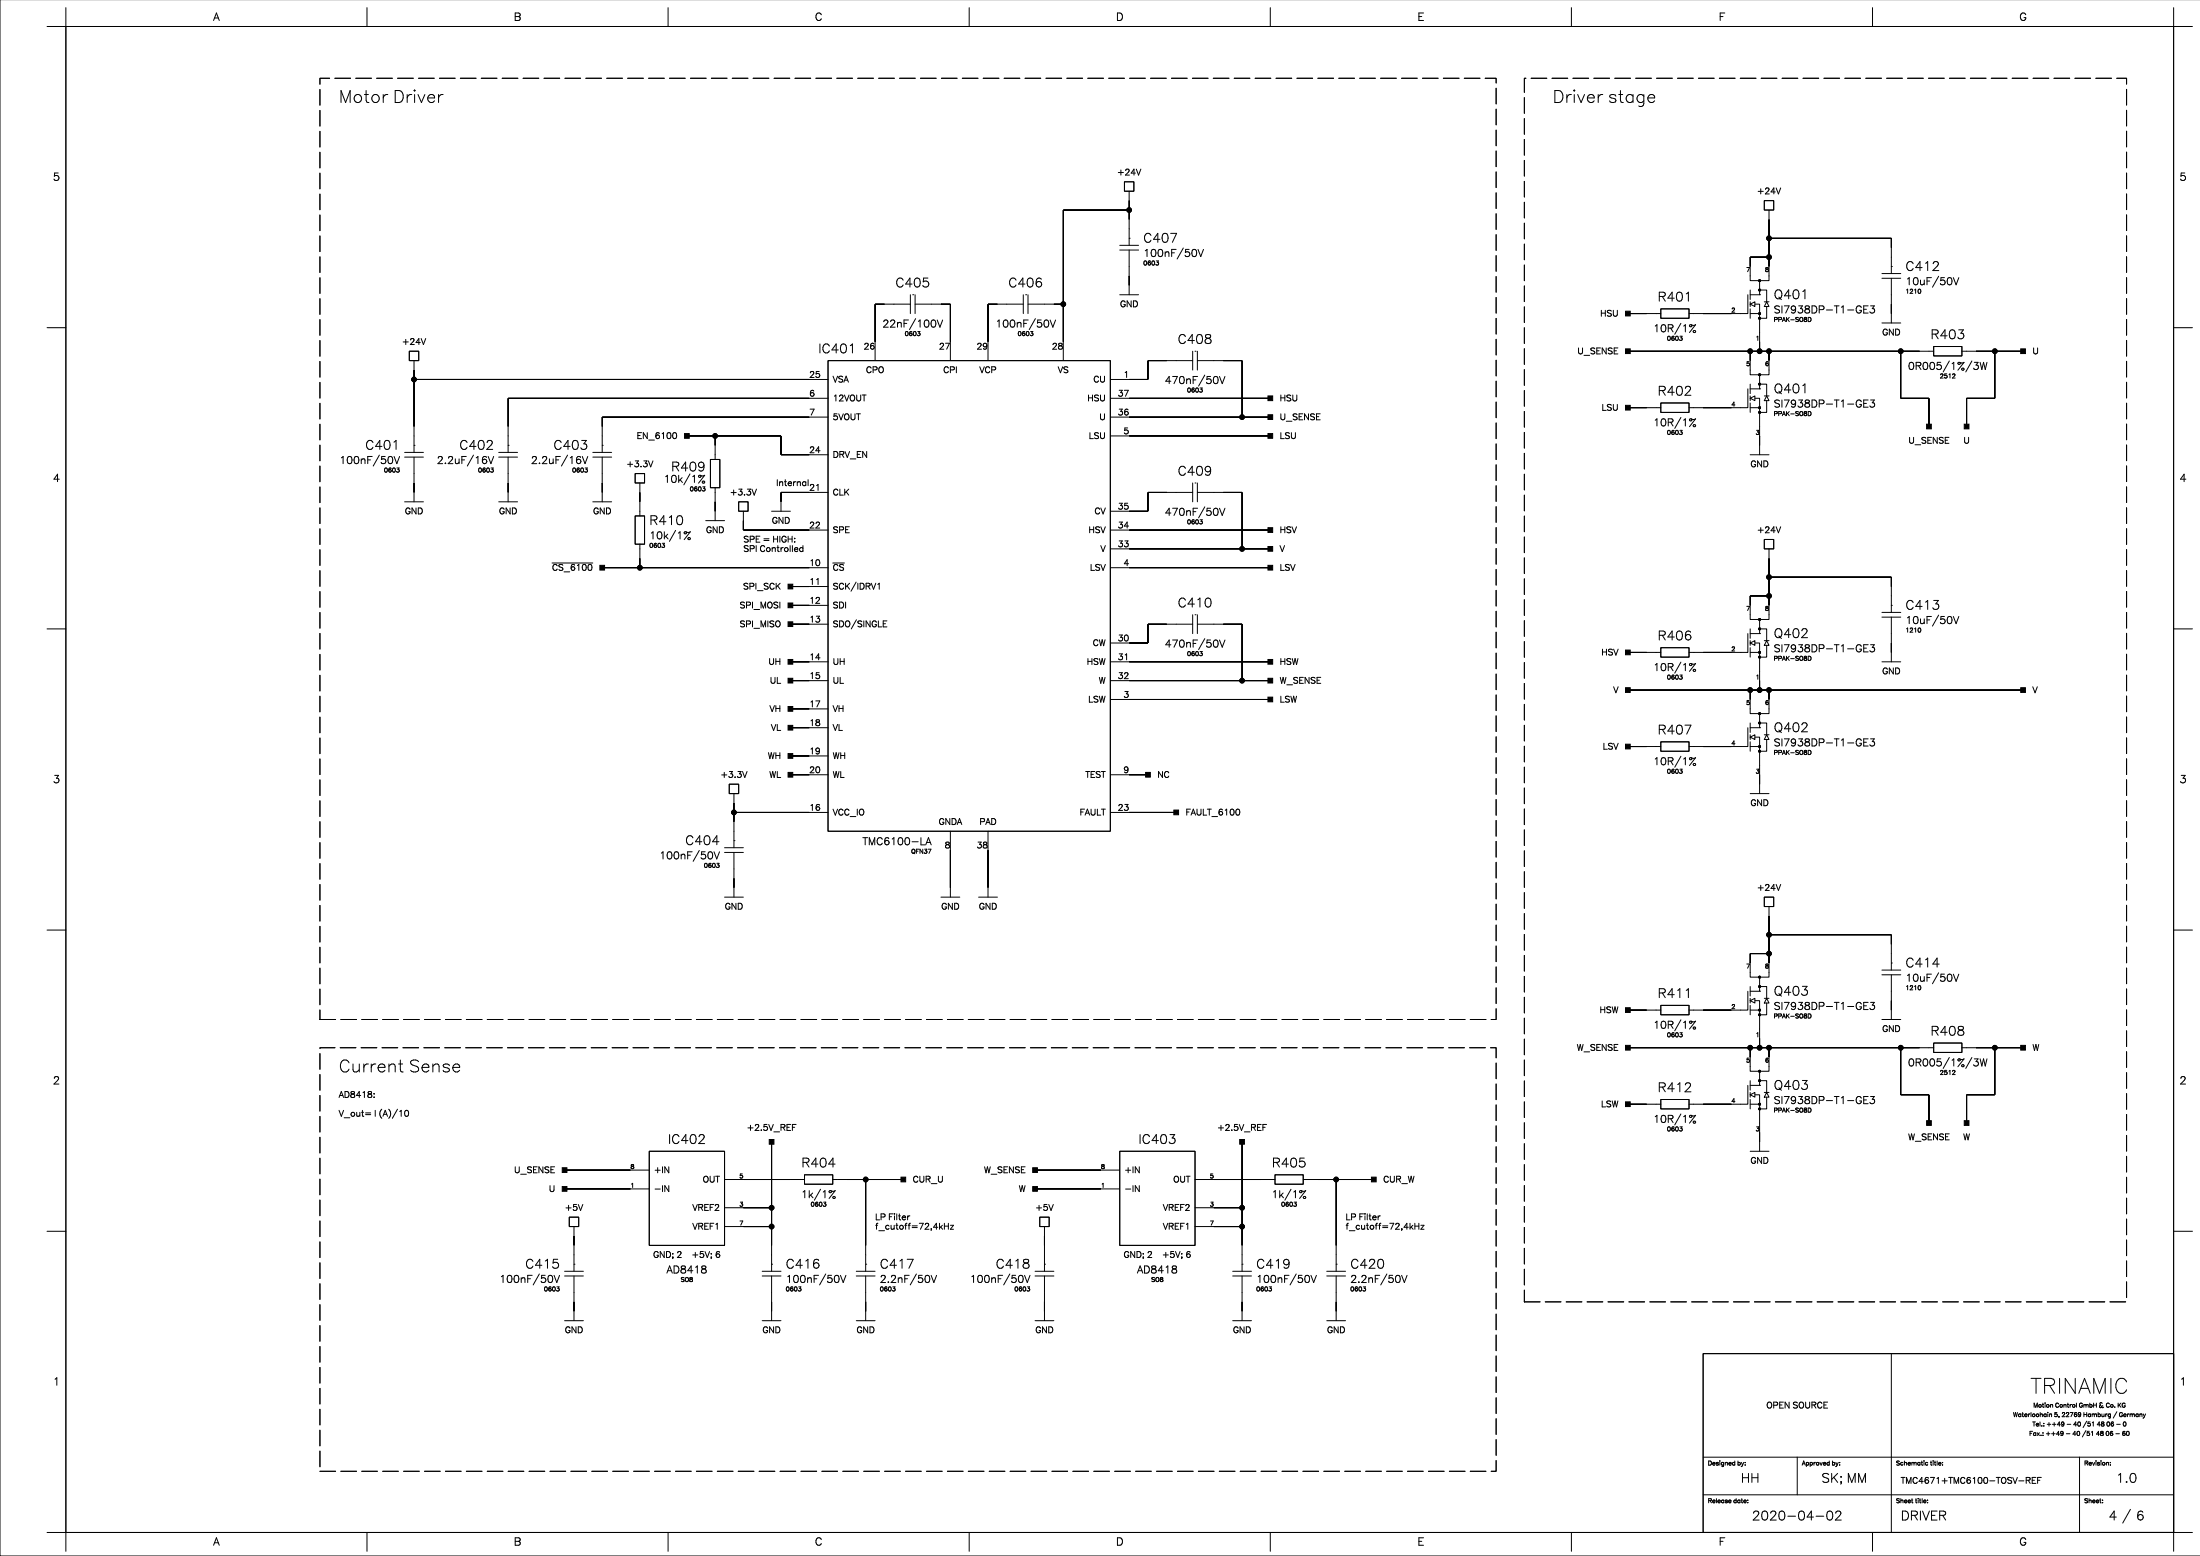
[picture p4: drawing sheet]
<svg xmlns="http://www.w3.org/2000/svg" width="594mm" height="420mm" viewBox="0 0 594 420" stroke-linecap="round" stroke-linejoin="round" font-family="sans-serif">
<g fill="none" stroke="#000" stroke-width=".27">
<path d="M0 -.1v419.9h593.8M17.8 7.1h568.8v406.4h-568.8zM17.8 2.1v5h-5.1M99 2.1v5M180.3 2.1v5M261.6 2.1v5M342.8 2.1v5M424.1 2.1v5M505.3 2.1v5M586.6 2.1v5h5.1M303.5 49.1h2.5v2.5h-2.5zM304.7 51.6v14.6"/>
<path d="M304.7 56.7h-17.7v40.6M476.1 54.1h2.6v2.6h-2.6zM477.4 56.7v19h-2.5M245.7 79.5v5.1M246.3 79.5h.1M247 79.5v5.1M276.2 79.5v5.1M276.8 79.5h.1M277.4 79.5v5.1M302.2 79.5h5.1M302.2 67.5h5.1M302.2 66.2h5.1"/>
<path d="M304.7 64.3h.1M304.7 67.5v12M319.3 66.9l-1.6 3M471.7 79.5v5.1h-15.9M472.3 78.3v2.5M474.9 78.3h.1M474.9 79.5h.1M474.9 78.3h1.9v3.1M477.4 69.4h-5.1v6.3h2.6v3.8h-2.6M477.4 64.3h33v9.5M507.9 75.1h5.1M507.9 73.8h5.1"/>
<path d="M510.4 71.9h.1M510.4 75.1v12M523.2 74.5l-1.7 3M12.7 88.4h5.1M110.5 94.8h2.5v2.5h-2.5zM111.7 97.3v24.8M223.5 97.3h76.2v127h-76.2zM245.7 82.1h-9.5v15.2M247 82.1h9.5v15.2M247.1 86l-1.7 2.9M276.2 82.1h-9.6v15.2M277.4 82.1h9.6"/>
<path d="M279.4 86l-1.6 2.9M321.9 97.3h-12.1v5.1h-10.1M321.9 94.8v5M322.5 94.8h.1M323.1 97.3h12.1v15.2M323.1 94.8v5M439.3 84.6h8.9M439.3 94.8h82.6M448.2 83.3h7.6v2.6h-7.6zM453.6 87.2l-1.6 3M472.3 82.1l1.3-.7v1.3zM472.3 94.8v6.3h2.6v3.8h-2.6"/>
<path d="M472.3 84.6h2.6M472.3 81.4v1.3M472.3 83.3v2.6M473.6 82.1h1.3v12.7M476.1 81.4h1.3M476.8 81.4l.6 1.3h-1.3zM476.8 82.7v3.2h-1.9M477.4 94.8v6.3h-2.5M507.9 87.1h5.1M513 94.8v12.7h7.6v7.6M521.9 93.5h7.6v2.5h-7.6zM526.1 97.4l-1.7 2.9"/>
<path d="M529.5 94.8h16.5M532.2 97.4l-1.7 2.9M538.4 94.8v12.7h-7.7v7.6M586.6 88.4h5.1M111.7 102.4h111.8M185.4 117.6h25.4v5.1h12.7M193 117.6v6.4M223.5 107.5h-86.4v14.6M223.5 112.5h-61v9.6M299.7 107.5h43.1M299.7 117.6h43.1M299.7 112.5h43.1"/>
<path d="M325.1 101.2l-1.6 3M439.3 110h8.9M448.2 108.7h7.6v2.6h-7.6zM453.6 112.6l-1.6 3M471.7 104.9v5.1h-15.9M472.3 107.5l1.3-.7v1.3zM472.3 110h2.6M472.3 103.6v2.6M472.3 106.8v1.3M472.3 108.7v2.6M473.6 107.5h1.3v15.2M474.9 103.6h.1"/>
<path d="M474.9 104.9h.1M474.9 103.6h1.9v3.2M476.1 106.8h1.3M476.8 106.8l.6 1.3h-1.3zM476.8 108.1v3.2h-1.9M102.4 122.8l-1.7 2.9M109.2 135.4h5.1M109.2 123.3h5.1M109.2 122.1h5.1M111.7 120.2h.1M111.7 123.3v12.1M127.8 122.8l-1.7 2.9"/>
<path d="M134.6 135.4h5.1M134.6 123.3h5.1M134.6 122.1h5.1M137.1 120.2h.1M137.1 123.3v12.1M153.2 122.8l-1.7 2.9M160 135.4h5.1M160 123.3h5.1M160 122.1h5.1M162.5 120.2h.1M162.5 123.3v12.1M171.4 139.2h2.6v7.6h-2.6z"/>
<path d="M171.4 127.8h2.6v2.5h-2.6zM172.7 130.3v8.9M186.2 127.9l-1.7 2.9M191.7 124h2.6v7.6h-2.6zM193 131.6v8.9M199.3 135.4h2.6v2.5h-2.6zM200.6 137.9v5.1h22.9M208.2 137.9h5.1M223.5 132.9h-12.7v5M321.9 130.3v5.1M321.9 132.9h-12.1v5h-10.1M322.5 130.3h.1"/>
<path d="M323.1 130.3v5.1M323.1 132.9h12.1v15.2M325.1 136.8l-1.6 2.9M472.3 122.7h5.1M149 151.9h11M162.5 153.2h61M172.7 146.8v6.4M182.3 143.1l-1.6 3M190.5 140.5h5M213.3 158.2h10.2M231 157.1l-1.3 2.4M299.7 143h43.1"/>
<path d="M299.7 153.2h43.1M299.7 148.1h43.1M476.1 145.5h2.6v2.6h-2.6zM477.4 148.1v19h-2.5M477.4 155.7h33v9.5M12.7 169.7h5.1M213.3 178.6h10.2M213.3 163.3h10.2M213.3 168.4h10.2M231.1 167.2l-1.4 2.5M299.7 178.6h43.1M321.9 168.4h-12.1v5.1h-10.1"/>
<path d="M321.9 165.9v5M322.5 165.9h.1M323.1 168.4h12.1v15.2M323.1 165.9v5M325.1 172.3l-1.6 3M439.3 176h8.9M448.2 174.8h7.6v2.5h-7.6zM453.6 178.7l-1.6 2.9M471.7 170.9v5.1h-15.9M472.3 173.5l1.3-.7v1.3zM472.3 176h2.6M472.3 169.7v2.5"/>
<path d="M472.3 172.8v1.3M472.3 174.8v2.5M473.6 173.5h1.3v12.7M474.9 169.7h.1M474.9 170.9h.1M474.9 169.7h1.9v3.1M476.1 172.8h1.3M476.8 172.8l.6 1.3h-1.3zM476.8 174.1v3.2h-1.9M477.4 160.8h-5.1v6.3h2.6v3.8h-2.6M507.9 178.6h5.1M507.9 166.5h5.1"/>
<path d="M507.9 165.2h5.1M510.4 163.3h.1M510.4 166.5v12.1M523.2 166l-1.7 2.9M586.6 169.7h5.1M213.3 183.6h10.2M213.3 191.3h10.2M213.3 196.3h10.2M299.7 188.7h43.1M299.7 183.6h43.1M439.3 186.2h106.7M471.7 196.3v5.1h-15.9"/>
<path d="M472.3 198.9l1.3-.7v1.3zM472.3 186.2v6.3h2.6v3.8h-2.6M472.3 195.1v2.5M472.3 198.2v1.3M473.6 198.9h1.3v15.2M474.9 195.1h.1M474.9 196.3h.1M474.9 195.1h1.9v3.1M476.1 198.2h1.3M476.8 198.2l.6 1.3h-1.3zM476.8 199.5v3.2h-1.9M477.4 186.2v6.3h-2.5"/>
<path d="M196.8 211.6h2.5v2.5h-2.5zM198.1 214.1v14.6M198.1 219.2h25.4M213.3 204h10.2M213.3 209h10.2M299.7 219.2h17.7M299.7 209h10.1M439.3 201.4h8.9M448.2 200.1h7.6v2.6h-7.6zM453.6 204l-1.6 3M472.3 214.1h5.1M472.3 201.4h2.6"/>
<path d="M472.3 200.1v2.6M188.7 229.4l-1.6 3M195.5 230h5.1M195.5 228.7h5.1M198.1 226.8h.1M198.1 230v12M256.5 224.3v17.7M266.6 224.3v17.7M12.7 250.9h5.1M195.5 242h5.1M253.9 242h5.1M264.1 242h5.1"/>
<path d="M476.1 242h2.6v2.6h-2.6zM477.4 257.3h-5.1v6.3h2.6v3.8h-2.6M477.4 244.6v19h-2.5M477.4 252.2h33v9.5M510.4 259.8h.1M586.6 250.9h5.1M439.3 272.5h8.9M448.2 271.2h7.6v2.6h-7.6zM453.6 275.2l-1.6 2.9M471.7 267.4v5.1h-15.9M472.3 270l1.3-.7v1.3zM472.3 272.5h2.6"/>
<path d="M472.3 266.2v2.5M472.3 269.3v1.3M472.3 271.2v2.6M473.6 270h1.3v12.7M474.9 266.2h.1M474.9 267.4h.1M474.9 266.2h1.9v3.1M476.1 269.3h1.3M476.8 269.3l.6 1.3h-1.3zM476.8 270.6v3.2h-1.9M507.9 275.1h5.1M507.9 263h5.1"/>
<path d="M507.9 261.7h5.1M510.4 263v12.1M523.2 262.5l-1.7 2.9M439.3 297.9h8.9M439.3 282.7h82.6M448.2 296.6h7.6v2.6h-7.6zM471.7 292.8v5.1h-15.9M472.3 295.4l1.3-.7v1.3zM472.3 282.7v6.3h2.6v3.8h-2.6M472.3 297.9h2.6M472.3 291.6v2.5M472.3 294.7v1.3"/>
<path d="M472.3 296.6v2.6M473.6 295.4h1.3v15.2M474.9 291.6h.1M474.9 292.8h.1M474.9 291.6h1.9v3.1M476.1 294.7h1.3M476.8 294.7l.6 1.3h-1.3zM476.8 296v3.2h-1.9M477.4 282.7v6.3h-2.5M513 282.7v12.7h7.6v7.6M521.9 281.4h7.6v2.5h-7.6zM526.1 285.3l-1.7 3"/>
<path d="M529.5 282.7h16.5M532.2 285.3l-1.7 3M538.4 282.7v12.7h-7.7v7.6M152.4 315.7h22.8M175.2 310.6h20.3v25.4h-20.3zM195.5 318.2h21.6M208.2 308.1v34.9M217.1 317h7.6v2.5h-7.6zM224.7 318.2h19.1M233.6 318.2v24.8M279.3 315.7h22.9M302.2 310.6h20.3v25.4h-20.3z"/>
<path d="M322.5 318.2h21.6M335.2 308.1v34.9M344.1 317h7.6v2.5h-7.6zM351.7 318.2h19.1M360.6 318.2v24.8M453.6 300.5l-1.6 3M472.3 310.6h5.1M12.7 332.2h5.1M152.4 320.8h22.8M153.6 328.4h2.6v2.5h-2.6zM154.9 330.9v12.1M195.5 325.8h12.7"/>
<path d="M195.5 330.9h12.7M221.4 320.9l-1.6 2.9M279.3 320.8h22.9M280.6 328.4h2.5v2.5h-2.5zM281.9 330.9v12.1M322.5 325.8h12.7M322.5 330.9h12.7M348.4 320.9l-1.7 2.9M586.6 332.2h5.1M145.6 343.7l-1.7 3M152.4 356.3h5M152.4 344.3h5"/>
<path d="M152.4 343h5M154.9 341.1h.1M154.9 344.3v12M205.7 356.3h5.1M205.7 344.3h5.1M205.7 343h5.1M208.2 341.1h.1M208.2 344.3v12M222.8 343.7l-1.6 3M231.1 356.3h5.1M231.1 344.3h5.1M231.1 343h5.1"/>
<path d="M233.6 341.1h.1M233.6 344.3v12M247.3 343.7l-1.6 3M272.5 343.7l-1.6 3M279.3 356.3h5.1M279.3 344.3h5.1M279.3 343h5.1M281.9 341.1h.1M281.9 344.3v12M332.7 356.3h5M332.7 344.3h5M332.7 343h5"/>
<path d="M335.2 341.1h.1M335.2 344.3v12M349.8 343.7l-1.6 3M358.1 356.3h5M358.1 344.3h5M358.1 343h5M360.6 341.1h.1M360.6 344.3v12M374.3 343.7l-1.7 3M459.6 365.2h127v48.3h-127zM510.4 365.2v48.3M459.6 393.1h127"/>
<path d="M485 393.1v10.2M561.2 393.1v20.4M562.9 386l-.9 1.7M563.2 383.4l-1 1.7M12.7 413.5h5.1v5M99 413.5v5M180.3 413.5v5M261.6 413.5v5M342.8 413.5v5M424.1 413.5v5M459.6 403.3h127M505.3 413.5v5"/>
<path d="M574.9 407.2l-2 3.7M591.7 413.5h-5.1v5"/>
<circle cx="304.7" cy="56.7" r=".63"/>
<circle cx="474.9" cy="75.7" r=".25"/>
<circle cx="474.9" cy="78.3" r=".25"/>
<circle cx="477.4" cy="64.3" r=".63"/>
<circle cx="477.4" cy="69.4" r=".63"/>
<circle cx="287" cy="82.1" r=".63"/>
<circle cx="472.3" cy="94.8" r=".63"/>
<circle cx="474.9" cy="94.8" r=".63"/>
<circle cx="474.9" cy="85.9" r=".25"/>
<circle cx="474.9" cy="84.6" r=".25"/>
<circle cx="477.4" cy="94.8" r=".63"/>
<circle cx="513" cy="94.8" r=".63"/>
<circle cx="538.4" cy="94.8" r=".63"/>
<circle cx="111.7" cy="102.4" r=".63"/>
<circle cx="193" cy="117.6" r=".63"/>
<circle cx="335.2" cy="112.5" r=".63"/>
<circle cx="474.9" cy="111.3" r=".25"/>
<circle cx="474.9" cy="101.1" r=".25"/>
<circle cx="474.9" cy="103.6" r=".25"/>
<circle cx="474.9" cy="110" r=".25"/>
<circle cx="172.7" cy="153.2" r=".63"/>
<circle cx="335.2" cy="148.1" r=".63"/>
<circle cx="477.4" cy="155.7" r=".63"/>
<circle cx="474.9" cy="167.1" r=".25"/>
<circle cx="474.9" cy="177.3" r=".25"/>
<circle cx="474.9" cy="169.7" r=".25"/>
<circle cx="474.9" cy="176" r=".25"/>
<circle cx="477.4" cy="160.8" r=".63"/>
<circle cx="335.2" cy="183.6" r=".63"/>
<circle cx="472.3" cy="186.2" r=".63"/>
<circle cx="474.9" cy="186.2" r=".63"/>
<circle cx="474.9" cy="195.1" r=".25"/>
<circle cx="474.9" cy="192.5" r=".25"/>
<circle cx="477.4" cy="186.2" r=".63"/>
<circle cx="198.1" cy="219.2" r=".63"/>
<circle cx="474.9" cy="202.7" r=".25"/>
<circle cx="474.9" cy="201.4" r=".25"/>
<circle cx="477.4" cy="257.3" r=".63"/>
<circle cx="477.4" cy="252.2" r=".63"/>
<circle cx="474.9" cy="273.8" r=".25"/>
<circle cx="474.9" cy="266.2" r=".25"/>
<circle cx="474.9" cy="263.6" r=".25"/>
<circle cx="474.9" cy="272.5" r=".25"/>
<circle cx="472.3" cy="282.7" r=".63"/>
<circle cx="474.9" cy="291.6" r=".25"/>
<circle cx="474.9" cy="299.2" r=".25"/>
<circle cx="474.9" cy="297.9" r=".25"/>
<circle cx="474.9" cy="282.7" r=".63"/>
<circle cx="474.9" cy="289" r=".25"/>
<circle cx="477.4" cy="282.7" r=".63"/>
<circle cx="513" cy="282.7" r=".63"/>
<circle cx="538.4" cy="282.7" r=".63"/>
<circle cx="233.6" cy="318.2" r=".63"/>
<circle cx="360.6" cy="318.2" r=".63"/>
<circle cx="208.2" cy="325.8" r=".63"/>
<circle cx="208.2" cy="330.9" r=".63"/>
<circle cx="335.2" cy="325.8" r=".63"/>
<circle cx="335.2" cy="330.9" r=".63"/>
</g>
<g fill="#000" stroke="#000" stroke-width=".27">
<path d="M287 56.7v25.4z" fill-rule="evenodd"/>
<path d="M304.7 54.1v2.6z" fill-rule="evenodd"/>
<path d="M304.7 56.7v2.5z" fill-rule="evenodd"/>
<path d="M287 56.7h17.7z" fill-rule="evenodd"/>
<path d="M477.4 59.2v5.1z" fill-rule="evenodd"/>
<path d="M304.7 74.4v2.6z" fill-rule="evenodd"/>
<path d="M472.3 69.4v2.5z" fill-rule="evenodd"/>
<path d="M472.3 69.4h5.1z" fill-rule="evenodd"/>
<path d="M477.4 64.3v5.1z" fill-rule="evenodd"/>
<path d="M477.4 69.4v2.5z" fill-rule="evenodd"/>
<path d="M510.4 64.3v2.5z" fill-rule="evenodd"/>
<path d="M477.4 64.3h33z" fill-rule="evenodd"/>
<path d="M111.7 99.8v2.6z" fill-rule="evenodd"/>
<path d="M236.2 82.1v10.1z" fill-rule="evenodd"/>
<path d="M236.2 82.1h2.5z" fill-rule="evenodd"/>
<path d="M253.9 82.1h2.6z" fill-rule="evenodd"/>
<path d="M256.5 82.1v10.1z" fill-rule="evenodd"/>
<path d="M266.6 82.1v10.1z" fill-rule="evenodd"/>
<path d="M266.6 82.1h2.6z" fill-rule="evenodd"/>
<path d="M284.4 82.1h2.6z" fill-rule="evenodd"/>
<path d="M287 82.1v10.1z" fill-rule="evenodd"/>
<path d="M309.8 97.3v5.1z" fill-rule="evenodd"/>
<path d="M309.8 97.3h5.1z" fill-rule="evenodd"/>
<path d="M330.1 97.3h5.1z" fill-rule="evenodd"/>
<path d="M335.2 97.3v15.2z" fill-rule="evenodd"/>
<path d="M438.7 84h1.3v1.2h-1.3z" fill-rule="evenodd"/>
<path d="M438.7 94.1h1.3v1.3h-1.3z" fill-rule="evenodd"/>
<path d="M439.3 84.6h5.1z" fill-rule="evenodd"/>
<path d="M459.6 84.6h7.7z" fill-rule="evenodd"/>
<path d="M472.3 94.8v2.5z" fill-rule="evenodd"/>
<path d="M439.3 94.8h33z" fill-rule="evenodd"/>
<path d="M474.9 92.2v2.6z" fill-rule="evenodd"/>
<path d="M472.3 94.8h2.6z" fill-rule="evenodd"/>
<path d="M477.4 94.8v2.5z" fill-rule="evenodd"/>
<path d="M474.9 94.8h2.5z" fill-rule="evenodd"/>
<path d="M510.4 82.1v2.5z" fill-rule="evenodd"/>
<path d="M477.4 94.8h35.6z" fill-rule="evenodd"/>
<path d="M513 94.8v12.7z" fill-rule="evenodd"/>
<path d="M513 94.8h5z" fill-rule="evenodd"/>
<path d="M533.3 94.8h5.1z" fill-rule="evenodd"/>
<path d="M538.4 94.8v12.7z" fill-rule="evenodd"/>
<path d="M545.3 94.1h1.3v1.3h-1.3z" fill-rule="evenodd"/>
<path d="M538.4 94.8h7.6z" fill-rule="evenodd"/>
<path d="M111.7 102.4v12.7z" fill-rule="evenodd"/>
<path d="M137.1 107.5v7.6z" fill-rule="evenodd"/>
<path d="M162.5 112.5v2.6z" fill-rule="evenodd"/>
<path d="M184.7 117h1.3v1.2h-1.3z" fill-rule="evenodd"/>
<path d="M193 117.6v2.6z" fill-rule="evenodd"/>
<path d="M185.4 117.6h7.6z" fill-rule="evenodd"/>
<path d="M210.8 117.6v5.1z" fill-rule="evenodd"/>
<path d="M193 117.6h17.8z" fill-rule="evenodd"/>
<path d="M162.5 112.5h55.9z" fill-rule="evenodd"/>
<path d="M137.1 107.5h81.3z" fill-rule="evenodd"/>
<path d="M111.7 102.4h106.7z" fill-rule="evenodd"/>
<path d="M304.7 102.4h5.1z" fill-rule="evenodd"/>
<path d="M304.7 112.5h30.5z" fill-rule="evenodd"/>
<path d="M342.2 106.8h1.3v1.3h-1.3z" fill-rule="evenodd"/>
<path d="M342.2 117h1.3v1.2h-1.3z" fill-rule="evenodd"/>
<path d="M342.2 111.9h1.3v1.3h-1.3z" fill-rule="evenodd"/>
<path d="M304.7 107.5h38.1z" fill-rule="evenodd"/>
<path d="M304.7 117.6h38.1z" fill-rule="evenodd"/>
<path d="M335.2 112.5h7.6z" fill-rule="evenodd"/>
<path d="M438.7 109.4h1.3v1.2h-1.3z" fill-rule="evenodd"/>
<path d="M439.3 110h5.1z" fill-rule="evenodd"/>
<path d="M459.6 110h7.7z" fill-rule="evenodd"/>
<path d="M474.9 117.6v2.6z" fill-rule="evenodd"/>
<path d="M519.9 114.4h1.3v1.3h-1.3z" fill-rule="evenodd"/>
<path d="M520.6 107.5v7.6z" fill-rule="evenodd"/>
<path d="M513 107.5h7.6z" fill-rule="evenodd"/>
<path d="M530.1 114.4h1.3v1.3h-1.3z" fill-rule="evenodd"/>
<path d="M530.7 107.5v7.6z" fill-rule="evenodd"/>
<path d="M530.7 107.5h7.7z" fill-rule="evenodd"/>
<path d="M111.7 130.3v2.6z" fill-rule="evenodd"/>
<path d="M137.1 130.3v2.6z" fill-rule="evenodd"/>
<path d="M162.5 130.3v2.6z" fill-rule="evenodd"/>
<path d="M172.7 132.9v2.5z" fill-rule="evenodd"/>
<path d="M193 135.4v2.5z" fill-rule="evenodd"/>
<path d="M210.8 132.9v2.5z" fill-rule="evenodd"/>
<path d="M210.8 132.9h7.6z" fill-rule="evenodd"/>
<path d="M210.8 122.7h7.6z" fill-rule="evenodd"/>
<path d="M309.8 132.9v5z" fill-rule="evenodd"/>
<path d="M304.7 137.9h5.1z" fill-rule="evenodd"/>
<path d="M309.8 132.9h5.1z" fill-rule="evenodd"/>
<path d="M330.1 132.9h5.1z" fill-rule="evenodd"/>
<path d="M335.2 132.9v15.2z" fill-rule="evenodd"/>
<path d="M161.9 152.5h1.3v1.3h-1.3z" fill-rule="evenodd"/>
<path d="M172.7 150.6v2.6z" fill-rule="evenodd"/>
<path d="M162.5 153.2h10.2z" fill-rule="evenodd"/>
<path d="M200.6 140.5v2.5z" fill-rule="evenodd"/>
<path d="M212.7 157.6h1.2v1.3h-1.2z" fill-rule="evenodd"/>
<path d="M172.7 153.2h45.7z" fill-rule="evenodd"/>
<path d="M213.3 158.2h5.1z" fill-rule="evenodd"/>
<path d="M200.6 143h17.8z" fill-rule="evenodd"/>
<path d="M304.7 148.1h30.5z" fill-rule="evenodd"/>
<path d="M342.2 142.4h1.3v1.2h-1.3z" fill-rule="evenodd"/>
<path d="M342.2 152.5h1.3v1.3h-1.3z" fill-rule="evenodd"/>
<path d="M342.2 147.5h1.3v1.2h-1.3z" fill-rule="evenodd"/>
<path d="M304.7 143h38.1z" fill-rule="evenodd"/>
<path d="M304.7 153.2h38.1z" fill-rule="evenodd"/>
<path d="M335.2 148.1h7.6z" fill-rule="evenodd"/>
<path d="M477.4 155.7v5.1z" fill-rule="evenodd"/>
<path d="M477.4 150.6v5.1z" fill-rule="evenodd"/>
<path d="M510.4 155.7v2.5z" fill-rule="evenodd"/>
<path d="M477.4 155.7h33z" fill-rule="evenodd"/>
<path d="M212.7 162.7h1.2v1.3h-1.2z" fill-rule="evenodd"/>
<path d="M212.7 167.8h1.2v1.2h-1.2z" fill-rule="evenodd"/>
<path d="M212.7 177.9h1.2v1.3h-1.2z" fill-rule="evenodd"/>
<path d="M213.3 163.3h5.1z" fill-rule="evenodd"/>
<path d="M213.3 168.4h5.1z" fill-rule="evenodd"/>
<path d="M213.3 178.6h5.1z" fill-rule="evenodd"/>
<path d="M309.8 168.4v5.1z" fill-rule="evenodd"/>
<path d="M304.7 173.5h5.1z" fill-rule="evenodd"/>
<path d="M309.8 168.4h5.1z" fill-rule="evenodd"/>
<path d="M335.2 168.4v15.2z" fill-rule="evenodd"/>
<path d="M330.1 168.4h5.1z" fill-rule="evenodd"/>
<path d="M342.2 177.9h1.3v1.3h-1.3z" fill-rule="evenodd"/>
<path d="M304.7 178.6h38.1z" fill-rule="evenodd"/>
<path d="M438.7 175.4h1.3v1.3h-1.3z" fill-rule="evenodd"/>
<path d="M439.3 176h5.1z" fill-rule="evenodd"/>
<path d="M459.6 176h7.7z" fill-rule="evenodd"/>
<path d="M472.3 160.8v2.5z" fill-rule="evenodd"/>
<path d="M472.3 160.8h5.1z" fill-rule="evenodd"/>
<path d="M477.4 160.8v2.5z" fill-rule="evenodd"/>
<path d="M510.4 173.5v2.5z" fill-rule="evenodd"/>
<path d="M212.7 183h1.2v1.3h-1.2z" fill-rule="evenodd"/>
<path d="M212.7 190.6h1.2v1.3h-1.2z" fill-rule="evenodd"/>
<path d="M212.7 195.7h1.2v1.3h-1.2z" fill-rule="evenodd"/>
<path d="M213.3 183.6h5.1z" fill-rule="evenodd"/>
<path d="M213.3 191.3h5.1z" fill-rule="evenodd"/>
<path d="M213.3 196.3h5.1z" fill-rule="evenodd"/>
<path d="M304.7 183.6h30.5z" fill-rule="evenodd"/>
<path d="M342.2 188.1h1.3v1.3h-1.3z" fill-rule="evenodd"/>
<path d="M342.2 183h1.3v1.3h-1.3z" fill-rule="evenodd"/>
<path d="M304.7 188.7h38.1z" fill-rule="evenodd"/>
<path d="M335.2 183.6h7.6z" fill-rule="evenodd"/>
<path d="M438.7 185.5h1.3v1.3h-1.3z" fill-rule="evenodd"/>
<path d="M472.3 186.2v2.5z" fill-rule="evenodd"/>
<path d="M439.3 186.2h33z" fill-rule="evenodd"/>
<path d="M472.3 186.2h2.6z" fill-rule="evenodd"/>
<path d="M474.9 183.6v2.6z" fill-rule="evenodd"/>
<path d="M477.4 186.2v2.5z" fill-rule="evenodd"/>
<path d="M474.9 186.2h2.5z" fill-rule="evenodd"/>
<path d="M545.3 185.5h1.3v1.3h-1.3z" fill-rule="evenodd"/>
<path d="M477.4 186.2h68.6z" fill-rule="evenodd"/>
<path d="M198.1 219.2v2.5z" fill-rule="evenodd"/>
<path d="M198.1 216.7v2.5z" fill-rule="evenodd"/>
<path d="M212.7 203.3h1.2v1.3h-1.2z" fill-rule="evenodd"/>
<path d="M212.7 208.4h1.2v1.3h-1.2z" fill-rule="evenodd"/>
<path d="M198.1 219.2h20.3z" fill-rule="evenodd"/>
<path d="M213.3 204h5.1z" fill-rule="evenodd"/>
<path d="M213.3 209h5.1z" fill-rule="evenodd"/>
<path d="M309.2 208.4h1.2v1.3h-1.2z" fill-rule="evenodd"/>
<path d="M304.7 209h5.1z" fill-rule="evenodd"/>
<path d="M316.8 218.6h1.3v1.2h-1.3z" fill-rule="evenodd"/>
<path d="M304.7 219.2h12.7z" fill-rule="evenodd"/>
<path d="M438.7 200.8h1.3v1.3h-1.3z" fill-rule="evenodd"/>
<path d="M439.3 201.4h5.1z" fill-rule="evenodd"/>
<path d="M459.6 201.4h7.7z" fill-rule="evenodd"/>
<path d="M474.9 209v2.6z" fill-rule="evenodd"/>
<path d="M198.1 237v2.5z" fill-rule="evenodd"/>
<path d="M256.5 229.3v10.2z" fill-rule="evenodd"/>
<path d="M266.6 229.3v10.2z" fill-rule="evenodd"/>
<path d="M472.3 257.3v2.5z" fill-rule="evenodd"/>
<path d="M477.4 257.3v2.5z" fill-rule="evenodd"/>
<path d="M477.4 252.2v5.1z" fill-rule="evenodd"/>
<path d="M472.3 257.3h5.1z" fill-rule="evenodd"/>
<path d="M477.4 247.1v5.1z" fill-rule="evenodd"/>
<path d="M510.4 252.2v2.5z" fill-rule="evenodd"/>
<path d="M477.4 252.2h33z" fill-rule="evenodd"/>
<path d="M438.7 271.9h1.3v1.3h-1.3z" fill-rule="evenodd"/>
<path d="M439.3 272.5h5.1z" fill-rule="evenodd"/>
<path d="M459.6 272.5h7.7z" fill-rule="evenodd"/>
<path d="M510.4 270v2.5z" fill-rule="evenodd"/>
<path d="M438.7 297.3h1.3v1.2h-1.3z" fill-rule="evenodd"/>
<path d="M438.7 282h1.3v1.3h-1.3z" fill-rule="evenodd"/>
<path d="M439.3 297.9h5.1z" fill-rule="evenodd"/>
<path d="M459.6 297.9h7.7z" fill-rule="evenodd"/>
<path d="M472.3 282.7v2.5z" fill-rule="evenodd"/>
<path d="M439.3 282.7h33z" fill-rule="evenodd"/>
<path d="M474.9 280.1v2.6z" fill-rule="evenodd"/>
<path d="M472.3 282.7h2.6z" fill-rule="evenodd"/>
<path d="M477.4 282.7v2.5z" fill-rule="evenodd"/>
<path d="M474.9 282.7h2.5z" fill-rule="evenodd"/>
<path d="M513 282.7v12.7z" fill-rule="evenodd"/>
<path d="M477.4 282.7h35.6z" fill-rule="evenodd"/>
<path d="M513 282.7h5z" fill-rule="evenodd"/>
<path d="M520.6 295.4v7.6z" fill-rule="evenodd"/>
<path d="M513 295.4h7.6z" fill-rule="evenodd"/>
<path d="M530.7 295.4v7.6z" fill-rule="evenodd"/>
<path d="M533.3 282.7h5.1z" fill-rule="evenodd"/>
<path d="M530.7 295.4h7.7z" fill-rule="evenodd"/>
<path d="M538.4 282.7v12.7z" fill-rule="evenodd"/>
<path d="M545.3 282h1.3v1.3h-1.3z" fill-rule="evenodd"/>
<path d="M538.4 282.7h7.6z" fill-rule="evenodd"/>
<path d="M151.7 315.1h1.3v1.2h-1.3z" fill-rule="evenodd"/>
<path d="M152.4 315.7h17.7z" fill-rule="evenodd"/>
<path d="M207.6 307.4h1.3v1.3h-1.3z" fill-rule="evenodd"/>
<path d="M208.2 308.1v17.7z" fill-rule="evenodd"/>
<path d="M200.6 318.2h12.7z" fill-rule="evenodd"/>
<path d="M228.5 318.2h5.1z" fill-rule="evenodd"/>
<path d="M233.6 318.2v17.8z" fill-rule="evenodd"/>
<path d="M243.1 317.6h1.3v1.3h-1.3z" fill-rule="evenodd"/>
<path d="M233.6 318.2h10.2z" fill-rule="evenodd"/>
<path d="M278.7 315.1h1.3v1.2h-1.3z" fill-rule="evenodd"/>
<path d="M279.3 315.7h17.8z" fill-rule="evenodd"/>
<path d="M334.6 307.4h1.2v1.3h-1.2z" fill-rule="evenodd"/>
<path d="M335.2 308.1v17.7z" fill-rule="evenodd"/>
<path d="M327.6 318.2h12.7z" fill-rule="evenodd"/>
<path d="M355.5 318.2h5.1z" fill-rule="evenodd"/>
<path d="M360.6 318.2v17.8z" fill-rule="evenodd"/>
<path d="M370.1 317.6h1.3v1.3h-1.3z" fill-rule="evenodd"/>
<path d="M360.6 318.2h10.2z" fill-rule="evenodd"/>
<path d="M474.9 305.5v2.6z" fill-rule="evenodd"/>
<path d="M519.9 302.4h1.3v1.2h-1.3z" fill-rule="evenodd"/>
<path d="M530.1 302.4h1.3v1.2h-1.3z" fill-rule="evenodd"/>
<path d="M151.7 320.1h1.3v1.3h-1.3z" fill-rule="evenodd"/>
<path d="M154.9 333.5v2.5z" fill-rule="evenodd"/>
<path d="M152.4 320.8h17.7z" fill-rule="evenodd"/>
<path d="M208.2 330.9v5.1z" fill-rule="evenodd"/>
<path d="M208.2 325.8v5.1z" fill-rule="evenodd"/>
<path d="M200.6 330.9h7.6z" fill-rule="evenodd"/>
<path d="M200.6 325.8h7.6z" fill-rule="evenodd"/>
<path d="M278.7 320.1h1.3v1.3h-1.3z" fill-rule="evenodd"/>
<path d="M281.9 333.5v2.5z" fill-rule="evenodd"/>
<path d="M279.3 320.8h17.8z" fill-rule="evenodd"/>
<path d="M335.2 330.9v5.1z" fill-rule="evenodd"/>
<path d="M327.6 330.9h7.6z" fill-rule="evenodd"/>
<path d="M335.2 325.8v5.1z" fill-rule="evenodd"/>
<path d="M327.6 325.8h7.6z" fill-rule="evenodd"/>
<path d="M154.9 351.2v2.6z" fill-rule="evenodd"/>
<path d="M208.2 351.2v2.6z" fill-rule="evenodd"/>
<path d="M233.6 351.2v2.6z" fill-rule="evenodd"/>
<path d="M281.9 351.2v2.6z" fill-rule="evenodd"/>
<path d="M335.2 351.2v2.6z" fill-rule="evenodd"/>
<path d="M360.6 351.2v2.6z" fill-rule="evenodd"/>
<circle cx="304.7" cy="56.7" r=".63"/>
<circle cx="474.9" cy="75.7" r=".25"/>
<circle cx="474.9" cy="78.3" r=".25"/>
<circle cx="477.4" cy="64.3" r=".63"/>
<circle cx="477.4" cy="69.4" r=".63"/>
<circle cx="287" cy="82.1" r=".63"/>
<circle cx="472.3" cy="94.8" r=".63"/>
<circle cx="474.9" cy="94.8" r=".63"/>
<circle cx="474.9" cy="85.9" r=".25"/>
<circle cx="474.9" cy="84.6" r=".25"/>
<circle cx="477.4" cy="94.8" r=".63"/>
<circle cx="513" cy="94.8" r=".63"/>
<circle cx="538.4" cy="94.8" r=".63"/>
<circle cx="111.7" cy="102.4" r=".63"/>
<circle cx="193" cy="117.6" r=".63"/>
<circle cx="335.2" cy="112.5" r=".63"/>
<circle cx="474.9" cy="111.3" r=".25"/>
<circle cx="474.9" cy="101.1" r=".25"/>
<circle cx="474.9" cy="103.6" r=".25"/>
<circle cx="474.9" cy="110" r=".25"/>
<circle cx="172.7" cy="153.2" r=".63"/>
<circle cx="335.2" cy="148.1" r=".63"/>
<circle cx="477.4" cy="155.7" r=".63"/>
<circle cx="474.9" cy="167.1" r=".25"/>
<circle cx="474.9" cy="177.3" r=".25"/>
<circle cx="474.9" cy="169.7" r=".25"/>
<circle cx="474.9" cy="176" r=".25"/>
<circle cx="477.4" cy="160.8" r=".63"/>
<circle cx="335.2" cy="183.6" r=".63"/>
<circle cx="472.3" cy="186.2" r=".63"/>
<circle cx="474.9" cy="186.2" r=".63"/>
<circle cx="474.9" cy="195.1" r=".25"/>
<circle cx="474.9" cy="192.5" r=".25"/>
<circle cx="477.4" cy="186.2" r=".63"/>
<circle cx="198.1" cy="219.2" r=".63"/>
<circle cx="474.9" cy="202.7" r=".25"/>
<circle cx="474.9" cy="201.4" r=".25"/>
<circle cx="477.4" cy="257.3" r=".63"/>
<circle cx="477.4" cy="252.2" r=".63"/>
<circle cx="474.9" cy="273.8" r=".25"/>
<circle cx="474.9" cy="266.2" r=".25"/>
<circle cx="474.9" cy="263.6" r=".25"/>
<circle cx="474.9" cy="272.5" r=".25"/>
<circle cx="472.3" cy="282.7" r=".63"/>
<circle cx="474.9" cy="291.6" r=".25"/>
<circle cx="474.9" cy="299.2" r=".25"/>
<circle cx="474.9" cy="297.9" r=".25"/>
<circle cx="474.9" cy="282.7" r=".63"/>
<circle cx="474.9" cy="289" r=".25"/>
<circle cx="477.4" cy="282.7" r=".63"/>
<circle cx="513" cy="282.7" r=".63"/>
<circle cx="538.4" cy="282.7" r=".63"/>
<circle cx="233.6" cy="318.2" r=".63"/>
<circle cx="360.6" cy="318.2" r=".63"/>
<circle cx="208.2" cy="325.8" r=".63"/>
<circle cx="208.2" cy="330.9" r=".63"/>
<circle cx="335.2" cy="325.8" r=".63"/>
<circle cx="335.2" cy="330.9" r=".63"/>
</g>
<path d="M86.3 21.1h317.5v254h-317.5zM411.4 21.1h162.5v330.1h-162.5zM86.3 282.7h317.5v114.3h-317.5z" fill="none" stroke="#000" stroke-width=".27" stroke-dasharray="4.2 1.4"/>
<g font-size="6">
<text x="547.9" y="374.9">T</text>
<text x="551" y="374.9">RI</text>
<text x="556.6" y="374.9">N</text>
<text x="560.8" y="374.9">AM</text>
<text x="568.9" y="374.9">I</text>
<text x="570.4" y="374.9">C</text>
</g>
<g font-size="4.9">
<text x="91.4" y="26.8">Mot</text>
<text x="99.9" y="26.8">or Dri</text>
<text x="112.5" y="26.8">ver</text>
<text x="419" y="26.8">Dri</text>
<text x="425.5" y="26.8">ver st</text>
<text x="438.4" y="26.8">a</text>
<text x="441.3" y="26.8">g</text>
<text x="444.2" y="26.8">e</text>
<text x="91.4" y="288.3">Cu</text>
<text x="97.6" y="288.3">rrent</text>
<text x="110.3" y="288.3">Sense</text>
</g>
<g font-size="3.5">
<text x="308.5" y="64.7">C4</text>
<text x="313.3" y="64.7">07</text>
<text x="241.6" y="76.8">C4</text>
<text x="246.4" y="76.8">05</text>
<text x="272.1" y="76.8">C4</text>
<text x="276.9" y="76.8">06</text>
<text x="514.2" y="72.3">C4</text>
<text x="519" y="72.3">1</text>
<text x="521.3" y="72.3">2</text>
<text x="447.3" y="80.6">R4</text>
<text x="452.1" y="80.6">01</text>
<text x="478.7" y="80">Q4</text>
<text x="483.5" y="80">01</text>
<text x="220.8" y="94.6">I</text>
<text x="221.7" y="94.6">C4</text>
<text x="226.5" y="94.6">01</text>
<text x="317.8" y="92">C4</text>
<text x="322.6" y="92">08</text>
<text x="521" y="90.8">R4</text>
<text x="525.7" y="90.8">03</text>
<text x="447.3" y="106">R4</text>
<text x="452.1" y="106">02</text>
<text x="478.7" y="105.4">Q4</text>
<text x="483.5" y="105.4">01</text>
<text x="98.6" y="120.6">C4</text>
<text x="103.3" y="120.6">01</text>
<text x="124" y="120.6">C4</text>
<text x="128.7" y="120.6">02</text>
<text x="149.4" y="120.6">C4</text>
<text x="154.1" y="120.6">03</text>
<text x="181.1" y="126.4">R4</text>
<text x="185.8" y="126.4">09</text>
<text x="317.8" y="127.6">C4</text>
<text x="322.6" y="127.6">09</text>
<text x="175.2" y="140.9">R4</text>
<text x="180" y="140.9">1</text>
<text x="182.3" y="140.9">0</text>
<text x="317.8" y="163.1">C4</text>
<text x="322.6" y="163.1">1</text>
<text x="324.9" y="163.1">0</text>
<text x="514.2" y="163.8">C4</text>
<text x="519" y="163.8">1</text>
<text x="521.3" y="163.8">3</text>
<text x="447.3" y="172">R4</text>
<text x="452.1" y="172">06</text>
<text x="478.7" y="171.4">Q4</text>
<text x="483.5" y="171.4">02</text>
<text x="447.3" y="197.4">R4</text>
<text x="452.1" y="197.4">07</text>
<text x="478.7" y="196.8">Q4</text>
<text x="483.5" y="196.8">02</text>
<text x="184.9" y="227.3">C4</text>
<text x="189.6" y="227.3">04</text>
<text x="514.2" y="260.3">C4</text>
<text x="519" y="260.3">1</text>
<text x="521.3" y="260.3">4</text>
<text x="447.3" y="268.5">R4</text>
<text x="452.1" y="268.5">1</text>
<text x="454.4" y="268.5">1</text>
<text x="478.7" y="267.9">Q4</text>
<text x="483.5" y="267.9">03</text>
<text x="521" y="278.7">R4</text>
<text x="525.7" y="278.7">08</text>
<text x="447.3" y="293.9">R4</text>
<text x="452.1" y="293.9">1</text>
<text x="454.4" y="293.9">2</text>
<text x="478.7" y="293.3">Q4</text>
<text x="483.5" y="293.3">03</text>
<text x="180.2" y="307.9">I</text>
<text x="181.2" y="307.9">C4</text>
<text x="185.9" y="307.9">02</text>
<text x="307.2" y="307.9">I</text>
<text x="308.1" y="307.9">C4</text>
<text x="312.9" y="307.9">03</text>
<text x="216.3" y="314.2">R4</text>
<text x="221" y="314.2">04</text>
<text x="343.2" y="314.2">R4</text>
<text x="348" y="314.2">05</text>
<text x="141.7" y="341.5">C4</text>
<text x="146.5" y="341.5">1</text>
<text x="148.8" y="341.5">5</text>
<text x="212" y="341.5">C4</text>
<text x="216.8" y="341.5">1</text>
<text x="219.1" y="341.5">6</text>
<text x="237.4" y="341.5">C4</text>
<text x="242.2" y="341.5">1</text>
<text x="244.5" y="341.5">7</text>
<text x="268.7" y="341.5">C4</text>
<text x="273.4" y="341.5">1</text>
<text x="275.8" y="341.5">8</text>
<text x="339" y="341.5">C4</text>
<text x="343.7" y="341.5">1</text>
<text x="346.1" y="341.5">9</text>
<text x="364.4" y="341.5">C4</text>
<text x="369.1" y="341.5">20</text>
<text x="469.8" y="399.3">H</text>
<text x="472.3" y="399.3">H</text>
<text x="491.6" y="399.3">SK; M</text>
<text x="501.1" y="399.3">M</text>
<text x="571" y="399.3">1</text>
<text x="573.3" y="399.3">.0</text>
<text x="472.8" y="409.5">2020-04</text>
<text x="489.6" y="409.5">-02</text>
<text x="513" y="409.5">DRI</text>
<text x="518.7" y="409.5">VER</text>
<text x="569.1" y="409.5">4</text>
<text x="572.6" y="409.5">/ 6</text>
</g>
<g font-size="2.8">
<text x="57.5" y="5">A</text>
<text x="138.7" y="5">B</text>
<text x="219.9" y="5">C</text>
<text x="301.2" y="5">D</text>
<text x="382.5" y="5">E</text>
<text x="463.8" y="5">F</text>
<text x="545" y="5">G</text>
<text x="14.3" y="48.2">5</text>
<text x="588.2" y="48.2">5</text>
<text x="308.5" y="68.7">100nF/50V</text>
<text x="514.2" y="76.3">10uF/50V</text>
<text x="478.7" y="83.9">SI7938DP-T1-GE3</text>
<text x="238.2" y="87.7">22nF/100V</text>
<text x="268.6" y="87.7">100nF/50V</text>
<text x="446.2" y="89">10R/1%</text>
<text x="514.9" y="99.1">0R005/1%/3W</text>
<text x="314.3" y="102.9">470nF/50V</text>
<text x="478.7" y="109.3">SI7938DP-T1-GE3</text>
<text x="446.2" y="114.4">10R/1%</text>
<text x="91.6" y="124.5">100nF/50V</text>
<text x="117.9" y="124.5">2.2uF/16V</text>
<text x="143.3" y="124.5">2.2uF/16V</text>
<text x="14.3" y="129.4">4</text>
<text x="179.1" y="129.6">10k/1%</text>
<text x="588.2" y="129.4">4</text>
<text x="314.3" y="138.5">470nF/50V</text>
<text x="175.2" y="144.8">10k/1%</text>
<text x="514.2" y="167.7">10uF/50V</text>
<text x="314.3" y="174.1">470nF/50V</text>
<text x="478.7" y="175.3">SI7938DP-T1-GE3</text>
<text x="446.2" y="180.4">10R/1%</text>
<text x="478.7" y="200.7">SI7938DP-T1-GE3</text>
<text x="446.2" y="205.8">10R/1%</text>
<text x="14.3" y="210.7">3</text>
<text x="588.2" y="210.7">3</text>
<text x="232.7" y="227.4">TMC6100-LA</text>
<text x="177.9" y="231.2">100nF/50V</text>
<text x="514.2" y="264.2">10uF/50V</text>
<text x="478.7" y="271.8">SI7938DP-T1-GE3</text>
<text x="446.2" y="276.9">10R/1%</text>
<text x="514.9" y="287.1">0R005/1%/3W</text>
<text x="14.3" y="291.9">2</text>
<text x="588.2" y="291.9">2</text>
<text x="478.7" y="297.2">SI7938DP-T1-GE3</text>
<text x="446.2" y="302.3">10R/1%</text>
<text x="216.2" y="322.6">1k/1%</text>
<text x="343.1" y="322.6">1k/1%</text>
<text x="134.8" y="345.5">100nF/50V</text>
<text x="179.9" y="342.9">AD8418</text>
<text x="212" y="345.5">100nF/50V</text>
<text x="237.4" y="345.5">2.2nF/50V</text>
<text x="261.7" y="345.5">100nF/50V</text>
<text x="306.9" y="342.9">AD8418</text>
<text x="339" y="345.5">100nF/50V</text>
<text x="364.4" y="345.5">2.2nF/50V</text>
<text x="14.3" y="373.2">1</text>
<text x="588.2" y="373.2">1</text>
<text x="57.5" y="416.4">A</text>
<text x="138.7" y="416.4">B</text>
<text x="219.9" y="416.4">C</text>
<text x="301.2" y="416.4">D</text>
<text x="382.5" y="416.4">E</text>
<text x="463.8" y="416.4">F</text>
<text x="545" y="416.4">G</text>
</g>
<g font-size="2.5">
<text x="301.5" y="46.7">+24V</text>
<text x="474.2" y="51.8">+24V</text>
<text x="302.3" y="82.3">GND</text>
<text x="431.9" y="84.8">HSU</text>
<text x="508" y="89.9">GND</text>
<text x="108.5" y="92.4">+24V</text>
<text x="233.1" y="93.7">26</text>
<text x="253.4" y="93.7">27</text>
<text x="263.6" y="93.7">29</text>
<text x="283.9" y="93.7">28</text>
<text x="425.7" y="95">U_SENSE</text>
<text x="548.5" y="95">U</text>
<text x="218.4" y="101.3">25</text>
<text x="233.7" y="100">CPO</text>
<text x="254.6" y="100">CPI</text>
<text x="264.3" y="100">VCP</text>
<text x="285.5" y="100">VS</text>
<text x="303.2" y="101.3">1</text>
<text x="218.4" y="106.4">6</text>
<text x="224.7" y="107.6">12VOUT</text>
<text x="224.7" y="102.6">VSA</text>
<text x="293.5" y="107.6">HSU</text>
<text x="295.1" y="102.6">CU</text>
<text x="301.7" y="106.4">37</text>
<text x="345.4" y="107.6">HSU</text>
<text x="218.4" y="111.5">7</text>
<text x="224.7" y="112.7">5VOUT</text>
<text x="296.7" y="112.7">U</text>
<text x="301.7" y="111.5">36</text>
<text x="345.4" y="112.7">U_SENSE</text>
<text x="432.2" y="110.2">LSU</text>
<text x="171.8" y="117.8">EN_6100</text>
<text x="293.8" y="117.8">LSU</text>
<text x="303.2" y="116.5">5</text>
<text x="345.4" y="117.8">LSU</text>
<text x="515" y="119.1">U_SENSE</text>
<text x="529.9" y="119.1">U</text>
<text x="169.1" y="125.4">+3.3V</text>
<text x="218.4" y="121.6">24</text>
<text x="224.7" y="122.9">DRV_EN</text>
<text x="472.4" y="125.4">GND</text>
<text x="209.5" y="130.5">Internal</text>
<text x="218.4" y="131.8">21</text>
<text x="197" y="133">+3.3V</text>
<text x="224.7" y="133">CLK</text>
<text x="301.7" y="136.9">35</text>
<text x="109.3" y="138.1">GND</text>
<text x="134.7" y="138.1">GND</text>
<text x="160.1" y="138.1">GND</text>
<text x="190.5" y="143.2">GND</text>
<text x="208.3" y="140.7">GND</text>
<text x="218.4" y="141.9">22</text>
<text x="224.7" y="143.2">SPE</text>
<text x="293.8" y="143.2">HSV</text>
<text x="295.4" y="138.1">CV</text>
<text x="301.7" y="141.9">34</text>
<text x="345.4" y="143.2">HSV</text>
<text x="474.2" y="143.2">+24V</text>
<text x="200.6" y="145.7">SPE = HIGH:</text>
<text x="200.6" y="148.3">SPI Controlled</text>
<text x="297" y="148.3">V</text>
<text x="301.7" y="147">33</text>
<text x="345.4" y="148.3">V</text>
<text x="149" y="153.4">CS_6100</text>
<text x="218.4" y="152.1">10</text>
<text x="224.7" y="153.4">CS</text>
<text x="294.1" y="153.4">LSV</text>
<text x="303.2" y="152.1">4</text>
<text x="345.4" y="153.4">LSV</text>
<text x="200.5" y="158.4">SPI_SCK</text>
<text x="218.4" y="157.2">11</text>
<text x="224.7" y="158.4">SCK/IDRV1</text>
<text x="199.6" y="163.5">SPI_MOSI</text>
<text x="218.4" y="167.3">13</text>
<text x="218.4" y="162.2">12</text>
<text x="224.7" y="163.5">SDI</text>
<text x="199.6" y="168.6">SPI_MISO</text>
<text x="224.7" y="168.6">SDO/SINGLE</text>
<text x="294.9" y="173.7">CW</text>
<text x="301.7" y="172.4">30</text>
<text x="207.4" y="178.8">UH</text>
<text x="218.4" y="177.5">14</text>
<text x="224.7" y="178.8">UH</text>
<text x="293.3" y="178.8">HSW</text>
<text x="301.7" y="177.5">31</text>
<text x="345.4" y="178.8">HSW</text>
<text x="432.2" y="176.2">HSV</text>
<text x="207.8" y="183.8">UL</text>
<text x="218.4" y="182.6">15</text>
<text x="224.7" y="183.8">UL</text>
<text x="296.5" y="183.8">W</text>
<text x="301.7" y="182.6">32</text>
<text x="345.4" y="183.8">W_SENSE</text>
<text x="508" y="181.3">GND</text>
<text x="207.7" y="191.4">VH</text>
<text x="218.4" y="190.2">17</text>
<text x="224.7" y="191.4">VH</text>
<text x="293.7" y="188.9">LSW</text>
<text x="303.2" y="187.6">3</text>
<text x="345.4" y="188.9">LSW</text>
<text x="435.4" y="186.4">V</text>
<text x="548.5" y="186.4">V</text>
<text x="208.1" y="196.5">VL</text>
<text x="218.4" y="195.3">18</text>
<text x="224.7" y="196.5">VL</text>
<text x="218.4" y="202.9">19</text>
<text x="432.5" y="201.6">LSV</text>
<text x="194.5" y="209.2">+3.3V</text>
<text x="207.2" y="204.1">WH</text>
<text x="207.6" y="209.2">WL</text>
<text x="218.4" y="208">20</text>
<text x="224.7" y="204.1">WH</text>
<text x="224.7" y="209.2">WL</text>
<text x="292.9" y="209.2">TEST</text>
<text x="303.2" y="208">9</text>
<text x="312.3" y="209.2">NC</text>
<text x="218.4" y="218.1">16</text>
<text x="224.7" y="219.4">VCC_IO</text>
<text x="253.3" y="221.9">GNDA</text>
<text x="264.3" y="221.9">PAD</text>
<text x="291.4" y="219.4">FAULT</text>
<text x="301.7" y="218.1">23</text>
<text x="320" y="219.4">FAULT_6100</text>
<text x="472.4" y="216.8">GND</text>
<text x="254.9" y="228.3">8</text>
<text x="263.6" y="228.3">38</text>
<text x="474.2" y="239.7">+24V</text>
<text x="195.6" y="244.8">GND</text>
<text x="254" y="244.8">GND</text>
<text x="264.2" y="244.8">GND</text>
<text x="431.7" y="272.7">HSW</text>
<text x="508" y="277.8">GND</text>
<text x="425.5" y="282.9">W_SENSE</text>
<text x="548.5" y="282.9">W</text>
<text x="91.4" y="295.6">AD8418:</text>
<text x="432.1" y="298.1">LSW</text>
<text x="91.4" y="300.6">V_out= I (A)/10</text>
<text x="201.5" y="304.5">+2.5V_REF</text>
<text x="328.5" y="304.5">+2.5V_REF</text>
<text x="515" y="307">W_SENSE</text>
<text x="529.8" y="307">W</text>
<text x="138.7" y="315.9">U_SENSE</text>
<text x="176.5" y="315.9">+IN</text>
<text x="265.6" y="315.9">W_SENSE</text>
<text x="303.5" y="315.9">+IN</text>
<text x="472.4" y="313.3">GND</text>
<text x="148.1" y="321">U</text>
<text x="176.5" y="321">-IN</text>
<text x="189.6" y="318.4">OUT</text>
<text x="246.3" y="318.4">CUR_U</text>
<text x="275" y="321">W</text>
<text x="303.5" y="321">-IN</text>
<text x="316.6" y="318.4">OUT</text>
<text x="373.3" y="318.4">CUR_W</text>
<text x="152.4" y="326">+5V</text>
<text x="186.9" y="326">VREF2</text>
<text x="236.2" y="328.6">LP Filter</text>
<text x="279.4" y="326">+5V</text>
<text x="313.8" y="326">VREF2</text>
<text x="363.1" y="328.6">LP Filter</text>
<text x="186.9" y="331.1">VREF1</text>
<text x="236.2" y="331.1">f_cutoff=72,4kHz</text>
<text x="313.8" y="331.1">VREF1</text>
<text x="363.1" y="331.1">f_cutoff=72,4kHz</text>
<text x="176.3" y="338.7">GND; 2</text>
<text x="186.6" y="338.7">+5V; 6</text>
<text x="303.2" y="338.7">GND; 2</text>
<text x="313.6" y="338.7">+5V; 6</text>
<text x="152.4" y="359.1">GND</text>
<text x="205.8" y="359.1">GND</text>
<text x="231.2" y="359.1">GND</text>
<text x="279.4" y="359.1">GND</text>
<text x="332.7" y="359.1">GND</text>
<text x="358.1" y="359.1">GND</text>
<text x="476.7" y="379.4">OPEN SOURCE</text>
<text x="513" y="399.7">TMC4671+TMC6100-TOSV-REF</text>
</g>
<g font-size="1.8">
<text x="308.5" y="71.1">0603</text>
<text x="471.3" y="72.9">7</text>
<text x="476.3" y="72.9">8</text>
<text x="467.3" y="83.8">2</text>
<text x="514.2" y="78.7">1210</text>
<text x="478.7" y="86.3">PPAK-SO8D</text>
<text x="244.2" y="90.1">0603</text>
<text x="274.6" y="90.1">0603</text>
<text x="449.9" y="91.4">0603</text>
<text x="473.8" y="91.4">1</text>
<text x="471.3" y="98.3">5</text>
<text x="476.3" y="98.3">6</text>
<text x="523.5" y="101.6">2512</text>
<text x="320.4" y="105.4">0603</text>
<text x="467.3" y="109.2">4</text>
<text x="478.7" y="111.7">PPAK-SO8D</text>
<text x="449.9" y="116.8">0603</text>
<text x="473.8" y="116.8">3</text>
<text x="103.6" y="127">0603</text>
<text x="129" y="127">0603</text>
<text x="154.4" y="127">0603</text>
<text x="186.1" y="132">0603</text>
<text x="320.4" y="140.9">0603</text>
<text x="175.2" y="147.3">0603</text>
<text x="471.3" y="164.3">7</text>
<text x="476.3" y="164.3">8</text>
<text x="514.2" y="170.1">1210</text>
<text x="320.4" y="176.5">0603</text>
<text x="467.3" y="175.2">2</text>
<text x="478.7" y="177.7">PPAK-SO8D</text>
<text x="449.9" y="182.8">0603</text>
<text x="473.8" y="182.8">1</text>
<text x="471.3" y="189.7">5</text>
<text x="476.3" y="189.7">6</text>
<text x="467.3" y="200.6">4</text>
<text x="478.7" y="203.1">PPAK-SO8D</text>
<text x="449.9" y="208.2">0603</text>
<text x="473.8" y="208.2">3</text>
<text x="190" y="233.6">0603</text>
<text x="245.9" y="229.8">QFN37</text>
<text x="471.3" y="260.8">7</text>
<text x="476.3" y="260.8">8</text>
<text x="514.2" y="266.6">1210</text>
<text x="467.3" y="271.7">2</text>
<text x="478.7" y="274.2">PPAK-SO8D</text>
<text x="449.9" y="279.3">0603</text>
<text x="473.8" y="279.3">1</text>
<text x="471.3" y="286.2">5</text>
<text x="476.3" y="286.2">6</text>
<text x="523.5" y="289.5">2512</text>
<text x="467.3" y="297.1">4</text>
<text x="478.7" y="299.6">PPAK-SO8D</text>
<text x="449.9" y="304.7">0603</text>
<text x="473.8" y="304.7">3</text>
<text x="170.1" y="314.9">8</text>
<text x="199.5" y="317.4">5</text>
<text x="297.1" y="314.9">8</text>
<text x="326.5" y="317.4">5</text>
<text x="170.1" y="319.9">1</text>
<text x="297.1" y="319.9">1</text>
<text x="199.5" y="325">3</text>
<text x="218.8" y="325">0603</text>
<text x="326.5" y="325">3</text>
<text x="345.7" y="325">0603</text>
<text x="199.5" y="330.1">7</text>
<text x="326.5" y="330.1">7</text>
<text x="146.8" y="347.9">0603</text>
<text x="183.7" y="345.3">SO8</text>
<text x="212" y="347.9">0603</text>
<text x="237.4" y="347.9">0603</text>
<text x="273.8" y="347.9">0603</text>
<text x="310.7" y="345.3">SO8</text>
<text x="339" y="347.9">0603</text>
<text x="364.4" y="347.9">0603</text>
<text x="543.3" y="381.8">Waterloohain 5, 22769 Hamburg / Germany</text>
<text x="548.7" y="379.2">Motion Control GmbH &amp; Co. KG</text>
<text x="547.6" y="386.9">Fax.: ++49 - 40 /51</text>
<text x="548.5" y="384.3">Tel.: ++49 - 40 /51</text>
<text x="565.6" y="386.9">48</text>
<text x="565.8" y="384.3">48</text>
<text x="568.2" y="386.9">06 - 60</text>
<text x="568.4" y="384.3">06 - 0</text>
<text x="460.9" y="394.9">Designed by:</text>
<text x="486.3" y="394.9">Approved by:</text>
<text x="511.7" y="394.9">Schematic title:</text>
<text x="562.5" y="394.9">Revision:</text>
<text x="460.9" y="405">Release date:</text>
<text x="511.7" y="405">Sheet title:</text>
<text x="562.5" y="405">Sheet:</text>
</g>
</svg>
